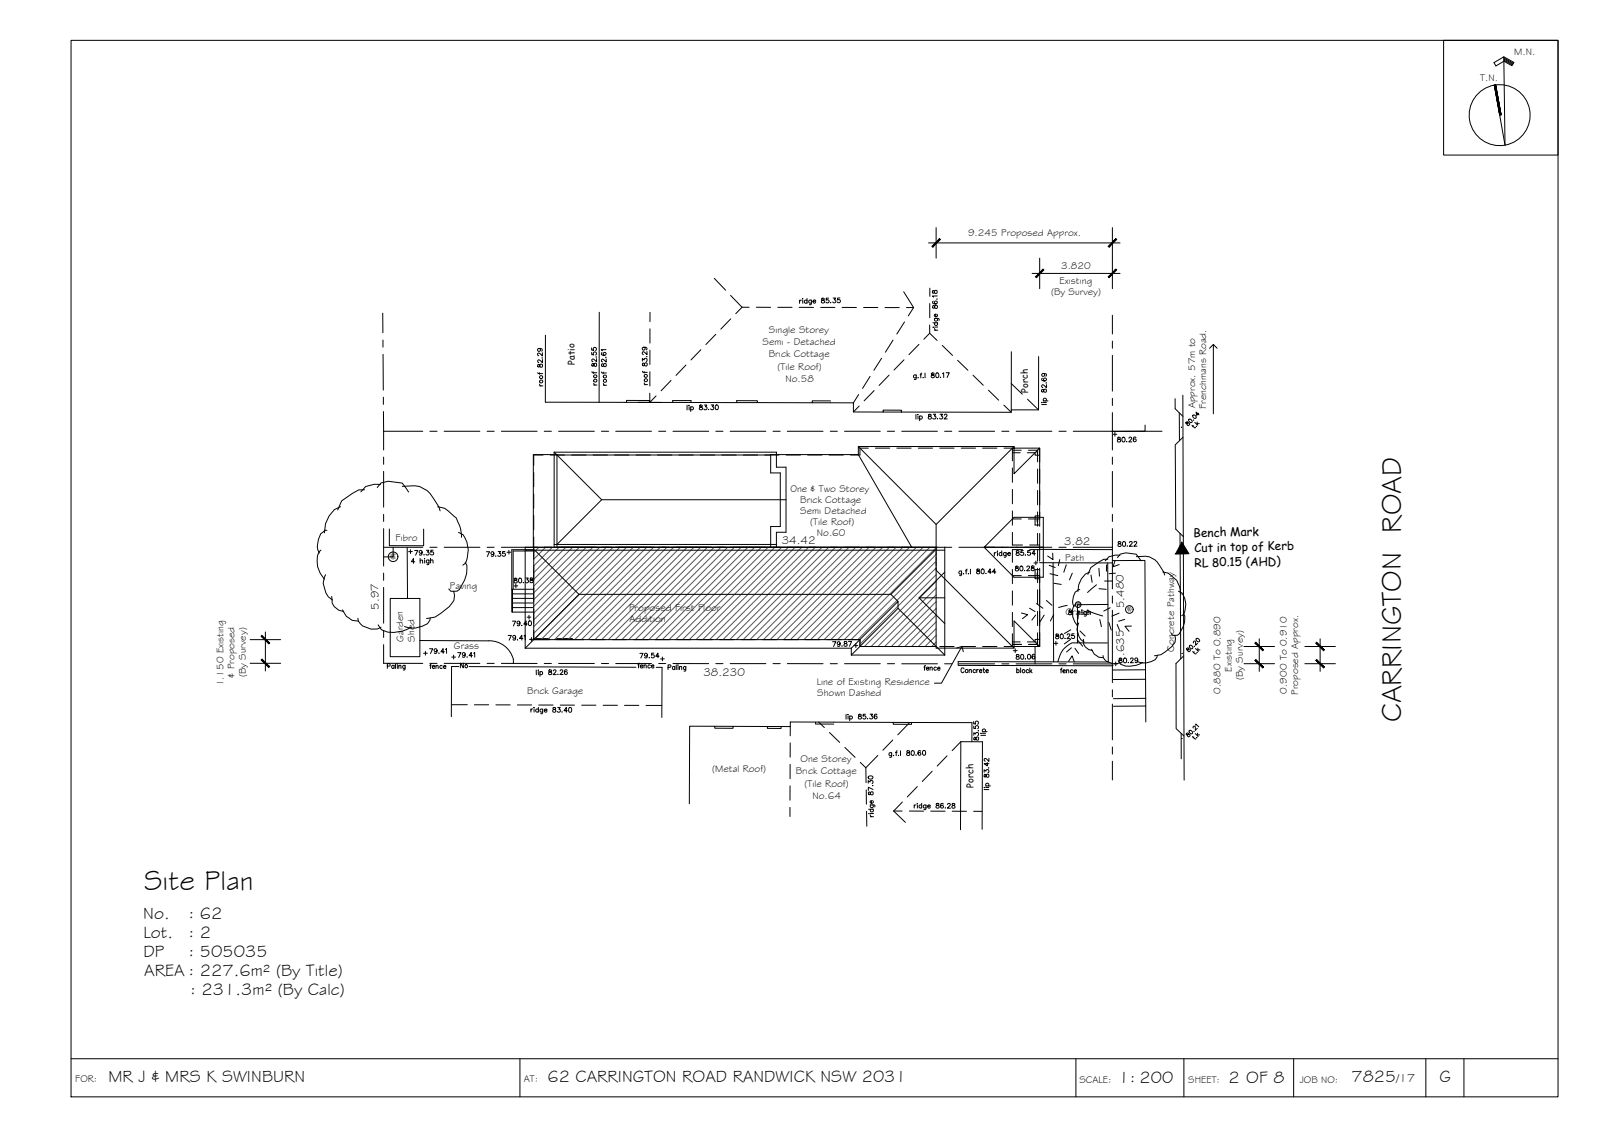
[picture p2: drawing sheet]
<svg xmlns="http://www.w3.org/2000/svg" width="420mm" height="297mm" viewBox="0 0 420 297" stroke-linecap="round" stroke-linejoin="round" font-family="sans-serif">
<!-- layer: BORDER -->
<g fill="none" stroke="#000" stroke-width=".26">
<path d="M18.6 10.6h390v277h-390zM378.6 10.6h30v30.1h-30zM394.4 14.9l2.6 1.5-.5 .8-2.1-1.1-2.1 1.2-.5-.9 2.6-1.5 .3 23.2-2.8-15.8M394.4 15.2l2.5 1.4M394.4 15.5l2.4 1.3M394.4 15.8l2.2 1.2M392.3 22.3l1.4 7.8M18.6 277.6h390M136.4 277.6v10M282.2 277.6v10M310.5 277.6v10M339.3 277.6v10"/>
<path d="M374 277.6v10M383.9 277.6v10"/>
<circle cx="393.3" cy="30.2" r="8"/>
</g>
<!-- layer: BOUNDARY -->
<g fill="none" stroke="#000" stroke-width=".26">
<path d="M100.4 82.1v5.2M100.4 89.1v1.9M100.5 92.9v9.4M291.7 82.6v5M291.7 89.4v1.9M291.7 93.2v9.3M100.5 104.1v1.9M100.6 107.9v5.2M100.6 113.1v4.9M100.6 119.8v1.9M100.6 113.1h10.3M112.7 113.1h1.9"/>
<path d="M116.5 113.1h9.4M127.7 113.1h1.9M131.5 113.1h9.4M142.7 113.1h1.9M146.5 113.1h9.4M157.7 113.1h1.9M161.5 113.1h9.4M172.7 113.1h1.9M176.5 113.1h9.4M187.7 113.1h1.9M191.5 113.1h9.4M202.7 113.1h1.9"/>
<path d="M206.5 113.1h9.4M217.7 113.1h1.9M221.5 113.1h9.4M232.7 113.1h1.9M236.5 113.1h9.4M247.7 113.1h1.9M251.5 113.1h9.4M262.7 113.1h1.9M266.5 113.1h9.4M277.7 113.1h1.9M281.5 113.1h10.2M291.7 104.4v1.9"/>
<path d="M291.7 108.2v9.8M291.7 119.8v1.9M100.6 123.6v9.4M100.6 134.8v1.9M100.6 138.6v9.8M291.7 123.6v9.4M291.7 134.8v1.9M291.7 138.6v15.8M100.6 143.5h10.3M100.6 150.3v1.8M100.6 154v9.4M112.7 143.5h1.9"/>
<path d="M116.5 143.5h9.4M127.7 143.5h1.9M131.5 143.5h9.4M142.7 143.5h1.9M146.5 143.5h9.4M157.7 143.5h1.9M161.5 143.5h9.4M172.7 143.5h1.9M176.5 143.5h9.4M187.7 143.5h1.9M191.5 143.5h9.4M202.7 143.5h1.9"/>
<path d="M206.5 143.5h9.4M217.7 143.5h1.9M221.5 143.5h9.4M232.7 143.5h1.9M236.5 143.5h9.4M247.7 143.5h1.9M251.5 143.5h9.4M262.7 143.5h1.9M266.5 143.5h9.4M277.7 143.5h1.9M281.5 143.5h10.2M291.7 160v14.1l-10.2-.1"/>
<path d="M291.7 156.2v1.9M100.6 165.3v1.8M100.6 169v4.9h10.3M112.7 173.9h1.9M116.5 173.9h9.4M127.7 173.9h1.9M131.5 173.9h9.4M142.7 173.9h1.9M146.5 173.9h9.4M157.7 173.9l1.9 .1M161.5 174h9.4M176.5 174h9.4"/>
<path d="M191.5 174h9.4M206.5 174h9.4M221.5 174h9.4M236.5 174h9.4M247.7 174h1.9M251.5 174h9.4M266.5 174h9.4M291.7 174.1v4.9M291.7 180.8v1.9M291.7 184.6v9.4M291.7 195.8v1.9M291.7 199.6v4.9"/>
</g>
<!-- layer: BORDER -->
<g fill="#000" stroke="#000" stroke-width=".26">
<path d="M391.9 22.3l1.4 7.9zM391.9 22.3h.3l1.2 7.9z"/>
<path d="M392.2 22.3l1.2 7.9 .3-.1zM392.2 22.3l1.5 7.8z"/>
</g>
<!-- layer: EXISTING -->
<g fill="none" stroke="#000" stroke-width=".26">
<path d="M187.3 73l3 3.1M191.6 77.4l3 3.2M237 76.5l2.6 4.1M243.8 79.6v3.7M243.9 75.5v2.2M143.1 87.9l-.1 17.5 55.6 .2M157.2 81.9l-.1 23.6M170.4 97.4v3.8M170.5 91.8l-.1 3.8M170.5 86.2v3.8M170.5 81.9v2.4M176 99.8l-2.6 2.7"/>
<path d="M179.9 95.7l-2.6 2.7M183.8 91.7l-2.6 2.7M187.7 87.6l-2.6 2.7M191.7 83.6l-2.7 2.7M194.6 80.6h1.9M194.6 80.6l-1.6 1.6M198.4 80.6h3.7M204 80.6h3.7M209.6 80.6h3.7M215.2 80.6h3.8M220.9 80.6h3.7M226.5 80.6h3.7"/>
<path d="M228.2 98.7l-2 3.1M231.2 93.9l-2 3.2M232.1 80.6h3.7M233.2 98.4l-2.6 2.7M234.2 89.2l-2 3.1M237.1 94.3l-2.6 2.7M237.2 84.4l-2 3.2M237.7 80.6h1.9M239.6 80.6l-1.4 2.2M241 90.3l-2.6 2.7M243.8 87.4l2 1.9M243.8 87.4l-1.5 1.5"/>
<path d="M243.8 85.2v2.2M247.1 90.6l2.7 2.6M251.1 94.5l2.8 2.6M255.2 98.4l2.7 2.6M265.2 92.2v15.3M272.4 93.5v14h-7.2v.6l-28.8-.1v-.5h-4.8v.5h4.8M142.4 119.3h-2.4v2.7M144.3 119.3h60M146.1 119.3v24.2h56v-5.5h2.5v-14h-2.5v-4.7M164.3 105.5v-.5h6v.5M170.4 103.1v2.4l1.7-1.7M176.4 105.5v-.5h4.8v.5"/>
<path d="M193.2 105.6v-.6l5.4 .1v.5M206.2 119.3h3.7M211.8 119.3h3.8M213 105.6h10.8v2.4h7.8M217.5 119.3h3.7M217.8 105.1h-4.8v.5h-14.4M225.2 103.4l-1.4 2.2M225.3 106.4l-1.5 1.6M227.7 117.5h-2.2v1.8h-2.4M229.3 102.4l-2.7 2.7M229.6 117.5h3.7M235.2 117.5h3.8"/>
<path d="M240.8 117.5h3.8M246.5 117.5h3.7M252.1 117.5h3.7M257.7 117.5h3.8M259.2 102.3l2.7 2.6M263.3 106.2l1.9 1.9M263.3 117.5h2.2v3.3M265.2 100.6l2.9 2.7M265.5 118.7h2.1M265.5 118h2.4M269.4 118.7h2.1v.6h1.2M269.5 104.7l2.9 2.8"/>
<path d="M269.7 118h2.3M272.1 118v3.1M272.7 117.5v3.6M300.3 111.4v1.6l-8.7 .1M308.2 104.5v2.7l2 2M309.3 108.2v7.3M310.2 103.6l.4 100.9M310.2 114.7l-2 1.9 .2 22.1 2 2M102.1 138.7v4.4h9v-4.4M140 123.9v3.7M140 129.5v3.8M140 135.1v3.8"/>
<path d="M265.5 122.7v3.7M265.5 128.3v3.8M265.5 133.9v3.8M265.5 139.6v3.3h2.7M265.5 136.1h2.4M269.7 136.1h2.3M272 136.1l.1 .7zM272.1 123v3.7M272.1 128.6v3.7M272.1 134.2v3.8M272.1 139.8v3.1M272.1 136.1h.6"/>
<path d="M272.7 135.2h-1.2v2.4h1.2M272.7 123v3.7M272.7 128.6v3.8M272.7 134.2v3.8M272.7 139.9v7.2M309.5 139.8l.2 32.9M102.3 156.9h7.8v15.3h-7.8zM103.1 143.5v2.5h-2.5M106.8 143.5l.1 13.4M134.2 154.5v6h5.8M134.2 154.5h5.8M134.4 155.7h5.4"/>
<path d="M134.4 156.9h5.4M134.4 158.1h5.4M134.4 159.3h5.4M134.4 154.5v6M140 144.1h-5.8v10.4M140 144.5h-5.4v10M140 140.8v5.7M140 148.4v3.7M140 154v3.8M140 159.7v3.7M265.5 149.3v3.7M265.5 154.9v3.8"/>
<path d="M265.5 150.9h2.4M268.2 144.1h-2.7v3.3M269.7 150.9h2.3M270.1 144.1h2.6M270.1 142.9h2.6M272 150.2l.1 .7zM272.1 144.1v3M272.1 149v3.8M272.1 154.6v3.8M272.1 150.9h.6M272.7 147.5l19.1 .1M272.7 149.3h-1.2v2.4h1.2"/>
<path d="M272.7 149v3.7M272.7 154.6v3.8M272.7 144l19 .1M276.2 147.5l.1 26M290.5 147.6l.2 26-39.4-.1v.9l40.6 .2M290.6 158.5h-8v10M291.8 147l8.5-.1 .2 42.4M110.1 167.9l18.1 .1a6.5 6.5 0 0 1 6.4 4.8M118.4 174.7v13.2M123 174.8l43.8 .1M134.6 172.8v1.1M140 165.3v2.4h4.1"/>
<path d="M140 167.4h4.1M146 167.4h4.1v.3h3M146 167.7h4.1M155 167.7h3.7M160.6 167.7h3.8M166.3 167.7h3.7M171.9 167.7h3.7M172.1 175h1.5v13.1M177.5 167.7h3.7M183.1 167.7h3.8M188.8 167.7h3.7M194.4 167.7h3.7"/>
<path d="M200 167.7h3.7M205.6 167.7h3.8M211.3 167.7h3.7M216.9 167.7h3.7M222.5 167.7h3v1.8h2.2M229.6 169.5h3.7M235.2 169.5h3.8M240.8 169.5h3.8M246.5 169.5h3.7M252.1 169.5h3.7M257.7 169.5h3.8M265.5 166.2v3.3h-2.2"/>
<path d="M265.5 160.5v3.8M265.5 168.3h2.1M265.5 168.9h2.4M271.5 169.5v4.5M272.1 165.9v3v-.7v.7h-2.3h2.3v.6M272.1 160.3v3.7M272.7 167.6h-1.2v.7h-2.1M272.7 160.2v3.8M272.7 165.9v3.6h-7.2M290.5 168.6l-7.9-.1a3.9 3.9 0 0 0-3.4 1.5l-1 1.3-.8 2.2M300.4 175.6l-8.4 .1M300.5 178.1l-8.5 .1"/>
<path d="M310.4 172l-2 2 .1 17 2 2M118.4 184.8h4.2M124.4 184.8h3.8M130.1 184.8h3.7M135.7 184.8h3.7M141.3 184.8h3.8M146.9 184.9h3.8M152.6 184.9h3.7M158.2 184.9h3.7M163.8 184.9h3.8M169.4 184.9h4.2M187.5 190.4h4.8"/>
<path d="M201.3 190.5h3.6M207.2 194.8v3.7M207.3 190.5l-.1 2.4M213.9 189.3l20.4 .1v.5h4.8v-.5M214.7 189.3l1.5 1.4M217.5 192l2.7 2.6M218.7 189.8h-4.8v-.5h-6.6v1.2h-2.4v.5h-3.6v-.5l-9-.1v.5h-4.8v-.5h-6.6l-.1 20.3M221.6 196l2.7 2.6M225.6 199.9l1.5 1.4v3.9M230.2 198l-3.1 3.3M234.2 194l-2.7 2.7M234.3 189.4l20.6 .1v5"/>
<path d="M238.6 189.4l-3.1 3.3M248.4 198.2l-2.6 2.6M252 194.5h5.7l-.1 22.9M252 194.5l-.1 23M252 194.5l-2.3 2.3M300.5 183.1l-8.5 .1M300.5 185.1l-8.5 .1M309.8 192.3v6.6M207.2 211.7v2.4M207.2 206v3.8M207.2 200.4v3.7M227.2 207.1v3.7"/>
<path d="M227.3 212.7v3.9M234.4 212.6h2.2M234.4 212.6l3.1 3M236.7 210.3l-2.3 2.3M238.5 212.6l3.7 .1M240.6 206.2l-2.6 2.7M244.1 212.7h3.8M244.5 202.2l-2.6 2.7M249.7 212.7h3.8M255.4 212.7h2.2"/>
</g>
<!-- layer: ROOFPLAN EXIST. -->
<g fill="none" stroke="#000" stroke-width=".26">
<path d="M145.3 118.5h58.3v4h2.5v17h-2.5v4h-11.3M145.3 118.5l12.5 12.5-11.7 11.7M145.3 118.5v25h11.4M146.1 119.3l-6.2-.1v24.3M225.1 117.1h40.8M225.1 119.2l-23 .1M265.9 117.1v7.1l6.8-6.7h-7.2M265.9 117.1l-20.4 20.4-20.4-20.4v2.1l14 24.3h-8.2M272.7 117.5v18.6M157.8 131h48.3M245.5 137.5v6.6M145.3 142.7h58.3"/>
<path d="M158.5 143.5h1.9M162.3 143.5h9.4M173.6 143.5h1.8M177.3 143.5h9.4M188.5 143.5h1.9M202.1 143.5h8.2M212.2 143.5h1.9M215.9 143.5h9.4M227.2 143.5h1.9M245.5 148.8v.7l20.4 20.4M245.5 144.6v1M245.5 146v1"/>
<path d="M245.5 147.4v1M263 143.5h-4.9l7.8 7.8h7.7v-15.7h-7.7l-7.8 7.9h15.5h-4.9M264.9 143.5h1.9M272.7 150.9v18.6M245.5 169.5v.4h20.4v-7.1l6.8 6.7h-7.2"/>
</g>
<!-- layer: HATCH -->
<g fill="none" stroke="#545454" stroke-width=".26">
<path d="M141.3 143.5l-1.3 1.3M143.1 143.5l-3.1 3.1M144.9 143.5l-4.9 4.9M146.6 143.5l-6.6 6.6M148.4 143.5l-8.4 8.4M150.2 143.5l-10.2 10.2M151.9 143.5l-11.9 11.9M153.7 143.5l-13.7 13.7M155.5 143.5l-15.5 15.5M157.3 143.5l-17.3 17.3M159 143.5l-19 19M160.8 143.5l-20.8 20.8"/>
<path d="M162.5 143.5l-22.5 22.5M164.3 143.5l-24.2 24.2M166.1 143.5l-24.2 24.2M167.9 143.5l-24.3 24.2M169.6 143.5l-24.2 24.2M171.4 143.5l-24.2 24.2M173.2 143.5l-24.2 24.2M174.9 143.5l-24.2 24.2M176.7 143.5l-24.2 24.2M178.5 143.5l-24.2 24.2M180.2 143.5l-24.2 24.2M182 143.5l-24.2 24.2"/>
<path d="M183.8 143.5l-24.2 24.2M185.5 143.5l-24.2 24.2M187.3 143.5l-24.2 24.2M189.1 143.5l-24.2 24.2M190.8 143.5l-24.2 24.2M192.6 143.5l-24.2 24.2M194.4 143.5l-24.2 24.2M196.1 143.5l-24.2 24.2M197.9 143.5l-24.2 24.2M199.7 143.5l-24.2 24.2M201.4 143.5l-24.2 24.2M203.2 143.5l-24.2 24.2"/>
<path d="M205 143.5l-24.2 24.2M206.7 143.5l-24.2 24.2M208.5 143.5l-24.2 24.2M210.3 143.5l-24.2 24.2M212.1 143.5l-24.3 24.2M213.8 143.5l-24.2 24.2M215.6 143.5l-24.2 24.2M217.3 143.5l-24.1 24.2M219.1 143.5l-24.2 24.2M220.9 143.5l-24.2 24.2M222.7 143.5l-24.3 24.2M224.4 143.5l-24.2 24.2"/>
<path d="M226.2 143.5l-24.2 24.2M228 143.5l-24.2 24.2M229.7 143.5l-24.2 24.2M231.5 143.5l-24.2 24.2M233.3 143.5l-24.2 24.2M235 143.5l-24.2 24.2M236.8 143.5l-24.2 24.2M238.6 143.5l-24.2 24.2M240.3 143.5l-24.2 24.2M242.1 143.5l-24.2 24.2M243.9 143.5l-24.2 24.2M245.5 143.6l-24.1 24.1"/>
<path d="M245.5 145.4l-22.3 22.3M245.5 147.1l-20.5 20.6M245.5 148.9l-20 20M245.5 150.7l-18.8 18.8M245.5 152.4l-17 17.1M245.5 154.2l-15.3 15.3M245.5 156l-13.5 13.5M245.5 157.7l-11.7 11.8M245.5 159.5l-10 10M245.5 161.3l-8.2 8.2M245.5 163l-6.4 6.5M245.5 164.8l-4.7 4.7"/>
<path d="M245.5 166.6l-2.9 2.9M245.5 168.3l-1.1 1.2"/>
</g>
<!-- layer: NEWWORK -->
<path d="M140 143.5h105.5v26h-20v-1.8h-85.5z" fill="none" stroke="#000" stroke-width=".26"/>
<!-- layer: ROOFPLAN NEW -->
<path d="M137.7 144.2h110.1M140.3 144.2l11.5 11.6M235.5 159.5v-1.8l-12.2 12.2M235.5 157.7l-1.8-1.9h-81.9l-14.1 14.1M245.3 144.2l-11.6 11.6M247.8 156.7h-6.8l6.8 6.8M247.8 150l-6.8 6.7M137.7 169.9v-26.4h110.1v28.2M137.7 169.9h85.6M223.3 171.7l12.2-12.2 12.3 12.2M223.3 171.7h24.5M223.3 169.9v1.8" fill="none" stroke="#000" stroke-width=".26"/>
<!-- layer: 0.13 -->
<path d="M291.7 113.1h13.1" fill="none" stroke="#000" stroke-width=".26"/>
<!-- layer: 0 -->
<path d="M317.2 91.3l1-1 1 1M318.2 90.3v18.2M250.9 169.9l1.4-.4 .4 1.4M252.3 169.5l-5.4 9.6h-1.8" fill="none" stroke="#000" stroke-width=".26"/>
<!-- layer: DIMENSION -->
<g fill="none" stroke="#000" stroke-width=".26">
<path d="M245.5 59.7v8M291.7 59.7v16M243.5 63.7h50.3M270.7 71.7h23.1M272.7 67.7v8M65.6 167.7h8M65.6 173.9h8M69.6 165.7v10.2M326.3 169.5h8M326.3 174h8M330.3 167.5v8.5M342.2 169.5h8"/>
<path d="M342.2 174h8M346.2 167.5v8.5"/>
</g>
<!-- layer: 0 -->
<g fill="#000" stroke="#000" stroke-width=".26">
<path d="M246.4 62.6l-1.8 2.2 2-2zM246.4 62.6l-1.8 2.2-.2-.2z"/>
<path d="M273.6 70.6l-1.8 2.2 2-2zM273.6 70.6l-1.8 2.2-.2-.2z"/>
<path d="M290.6 72.6l.3 .2 1.8-2.2zM292.7 70.6l.2 .2-2 2z"/>
<path d="M290.6 64.6l.3 .2 1.8-2.2zM292.7 62.6l.2 .2-2 2z"/>
<path d="M68.5 173l2.2 1.8-2-2zM68.5 173l2.2 1.8-.2 .2z"/>
<path d="M68.5 166.8l2 2 .2-.2zM68.5 166.8l.2-.2 2 2z"/>
<path d="M329.1 173.1l2.3 1.8-2-2zM329.1 173.1l2.3 1.8-.2 .2z"/>
<path d="M329.1 168.6l2.1 2 .2-.2zM329.1 168.6l.3-.2 2 2z"/>
<path d="M345.3 172.9l-.2 .2 2.2 1.8zM345.1 173.1l2.2 1.8-.2 .2z"/>
<path d="M345.1 168.6l2 2 .2-.2zM345.1 168.6l.2-.2 2 2z"/>
</g>
<!-- layer: TEXT -->
<path d="M310 142.1l1.8 3h-3.4zM308.4 145.1h3.4z" fill="#000" stroke="#000" stroke-width=".26"/>
<g fill="none" stroke="#000" stroke-width=".26">
<path d="M209.7 78.7v.8M210.2 78.7l-.5 .4M210.5 78.3h.1M210.5 78.7l.1 .8M211.7 78.2v1.3M211.7 78.8a.4 .4 0 0 0-.6 0 .4 .4 0 0 0 0 .6 .4 .4 0 0 0 .6-.1M212.8 78.6v1.2l-.5 .1M212.8 78.8a.39 .39 0 0 0-.6 0 .39 .39 0 0 0 0 .5 .39 .39 0 0 0 .6 0M213.2 79h.7a.39 .39 0 0 0-.6-.3 .39 .39 0 0 0 .1 .7l.5-.1M215.5 78.2v.4a.52 .52 0 0 1 .6 .2 .52 .52 0 0 1 0 .6h-.6a.51 .51 0 0 1 0-.6 .51 .51 0 0 1 .6-.2v-.4zM217.3 78.2h-.6v.5a.44 .44 0 0 1 .6 0 .44 .44 0 0 1 0 .7 .44 .44 0 0 1-.7-.2M217.9 79.3h.1"/>
<path d="M218.5 78.1h.6l-.3 .5a.41 .41 0 0 1 .3 .7 .41 .41 0 0 1-.7-.1M220.3 78.1h-.6l-.1 .6a.44 .44 0 0 1 .7-.1 .44 .44 0 0 1-.1 .7 .44 .44 0 0 1-.6-.2M244.6 76.2v.6h.4a.51 .51 0 0 1 .1-.6 .51 .51 0 0 1 .6 0v.6a.52 .52 0 0 1-.6 0 .52 .52 0 0 1-.2-.6zM244.8 79h-.2a.58 .58 0 0 0 .6 .7 .58 .58 0 0 0 .6-.6 .39 .39 0 0 0-.7 0 .39 .39 0 0 0 .3 .6M245.8 78.4h-.1M245.8 77.6h-1.2l.2 .3M141.1 97.7l.2 .3h1M141.1 95.6v.6h.4a.52 .52 0 0 1 .1-.6 .52 .52 0 0 1 .6 0l.1 .4-.2 .3-.5-.2-.2-.5zM141.4 91.3a.39 .39 0 0 1 .3 .6 .39 .39 0 0 1-.6 .1 .39 .39 0 0 1 0-.6l1.1 .1-.1 .6M141.5 97.7v.4M142.2 93.8h-.1M142.2 92.5v.8l-1-.7-.2 .4 .3 .3"/>
<path d="M142.3 94.2v.9l-1-.8-.3 .5 .3 .3M155.2 91.2v.6l.5 .1a.44 .44 0 0 1 0-.7 .44 .44 0 0 1 .6 0 .44 .44 0 0 1-.1 .7M155.2 92.4v.6h.5a.44 .44 0 0 1 0-.6 .44 .44 0 0 1 .7 0 .44 .44 0 0 1-.2 .7M155.3 97.4l.2 .3h1M155.3 95.4v.6h.3a.52 .52 0 0 1 .2-.6 .52 .52 0 0 1 .6-.1v.6a.52 .52 0 0 1-.6 0 .52 .52 0 0 1-.2-.6zM155.7 97.5v.4M156.4 93.6h-.1M156.4 94l.1 .9-.9-.8-.4 .3 .1 .3 .2 .1M157.8 97.5l.2 .3h1.1M157.8 95.4v.6l.3 .1 .5-.8a.41 .41 0 0 1 .4 .4 .41 .41 0 0 1-.5 .4l-.3-.7zM157.9 92.4l-.1 .1a.57 .57 0 0 0 .5 .7 .57 .57 0 0 0 .6-.6 .39 .39 0 0 0-.7 0 .39 .39 0 0 0 .3 .5M158.2 97.6v.4"/>
<path d="M158.9 93.6v.1M158.9 91.7h-1.2l.3 .3M159 94.1v.8l-1-.7-.3 .5 .3 .2M168.5 94.7v-.7l.4 .4a.42 .42 0 0 1 .7-.4 .42 .42 0 0 1-.1 .8M168.5 97.3l.3 .3h1M168.5 95.3l.1 .6h.3a.51 .51 0 0 1 .2-.6 .51 .51 0 0 1 .6-.1v.6a.52 .52 0 0 1-.6 0 .52 .52 0 0 1-.2-.6zM168.8 91a.38 .38 0 0 1 .4 .5 .38 .38 0 0 1-.6 .2 .38 .38 0 0 1 0-.6l1 .1-.1 .5M168.9 97.4v.4M169.7 93.5h-.1M169.7 92.2v.8l-1-.8-.2 .5 .2 .2M240.3 98.3l-.1 1.1-.4 .1M240.3 98.4a.4 .4 0 0 0-.6 0 .4 .4 0 0 0 0 .6 .4 .4 0 0 0 .6-.1"/>
<path d="M240.8 99h.1M241.3 98.2h.4M241.8 97.8l-.3 .3v1M242.1 98.9l.1 .1M242.6 97.8v1.3M244.3 97.8v.4a.51 .51 0 0 1 .6 .2 .51 .51 0 0 1 0 .6h-.4l-.3-.2 .2-.4 .6-.3-.1-.3zM244.7 80.2v.6h.3a.51 .51 0 0 1 .2-.6 .51 .51 0 0 1 .6 0v.5a.52 .52 0 0 1-.6 0 .52 .52 0 0 1-.2-.5zM244.8 85.8h.1M245.1 83.5h1.1l.1 .5M245.1 86.1l.4 .5M245.3 84.6a.4 .4 0 0 0-.1 .6 .4 .4 0 0 0 .6 0 .4 .4 0 0 0-.1-.6M245.6 97.8a.57 .57 0 0 1 .6 .6 .57 .57 0 0 1-.6 .5l-.2-.4z"/>
<path d="M245.7 82.4a.39 .39 0 0 1 .2 .5 .39 .39 0 0 1-.6 0 .39 .39 0 0 1 .1-.5v.7M245.7 83.5a.4 .4 0 0 1 .1 .6 .4 .4 0 0 1-.6 0 .4 .4 0 0 1 0-.6M245.9 84.6h-1.2M245.9 86.6h-.8M245.9 85.7l-.8 .1M246.7 98.9h.1M247.2 98l.3-.3v1.3M248.1 97.7h.9l-.6 1.3M273.4 99.2h-.1a.57 .57 0 0 0 .5 .7 .57 .57 0 0 0 .6-.6 .39 .39 0 0 0-.7 0 .39 .39 0 0 0 .3 .6M273.6 97.9a.38 .38 0 0 1 .4 .5 .38 .38 0 0 1-.6 .2 .38 .38 0 0 1 0-.6l1 .1-.1 .5M141.5 100.7l.4 .5M141.5 101.2h.9"/>
<path d="M155.7 100.5l.4 .4M156.6 100.9l-.9 .1M158.2 100.5l.4 .5M158.3 101h.8M169 100.4l.3 .4M169.8 100.8l-.8 .1M180.2 106.2v1.3M180.7 106.3h.1M180.7 106.6v.9M181.2 106.8a.4 .4 0 0 1 .5-.1 .4 .4 0 0 1 0 .6 .4 .4 0 0 1-.5 0M181.2 106.6v1.3M183.5 106.2v.4a.52 .52 0 0 1 .6 .2 .52 .52 0 0 1 0 .6h-.6a.51 .51 0 0 1 0-.6 .51 .51 0 0 1 .6-.2v-.4z"/>
<path d="M184.7 106.2h.7l-.4 .5a.42 .42 0 0 1 .3 .6 .42 .42 0 0 1-.7-.1M185.9 107.3v.1M186.5 106.2h.7l-.4 .5a.41 .41 0 0 1 .3 .6 .41 .41 0 0 1-.7-.1M187.8 106.2a.61 .61 0 0 1 .7 .5 .61 .61 0 0 1-.4 .7l-.5-.2zM240.2 108.6v1.3M240.7 108.7h.1M240.8 109.1v.8M241.2 109.2a.4 .4 0 0 1 .6 0 .4 .4 0 0 1 0 .6 .4 .4 0 0 1-.6-.1M241.2 109.1v1.2M243.6 108.7v.3a.5 .5 0 0 1 .6 .2 .5 .5 0 0 1 0 .6h-.6a.52 .52 0 0 1 0-.6 .52 .52 0 0 1 .6-.2l-.1-.3zM244.8 108.6h.6l-.3 .5a.42 .42 0 0 1 .3 .7 .42 .42 0 0 1-.8-.2M245.9 109.7v.1"/>
<path d="M246.5 108.6h.7l-.4 .5a.41 .41 0 0 1 .4 .6 .41 .41 0 0 1-.8-.1M247.7 108.9l.2-.3 .5 .2-.8 1h.8M273.2 106.1h1.3M273.2 105.6h.1M273.3 102.1v.6h.3a.5 .5 0 0 1 .2-.5 .5 .5 0 0 1 .6-.1v.6a.52 .52 0 0 1-.6 0 .52 .52 0 0 1-.2-.6zM273.6 105.5h.9M273.6 105.1h1.3M273.8 105.1a.4 .4 0 0 1-.1-.6 .4 .4 0 0 1 .6 0 .4 .4 0 0 1 0 .6M274.4 100.3l-.1 .1M274.5 100.8v.9l-1.1-.8-.2 .5 .3 .2M293.2 114.7v.4l.7 .4a.41 .41 0 0 1-.5 .4 .41 .41 0 0 1-.3-.5l.7-.5-.2-.3zM294.4 114.7a.61 .61 0 0 1 .8 .4 .61 .61 0 0 1-.5 .8l-.4-.3z"/>
<path d="M295.5 115.7l.1 .1M296.1 114.9l.2-.3 .5 .2-.8 1.1 .9-.1M297.9 114.8v-.2a.61 .61 0 0 0-.8 .5 .61 .61 0 0 0 .5 .7 .39 .39 0 0 0 .4-.3 .39 .39 0 0 0-.4-.5 .39 .39 0 0 0-.4 .4M108.7 144.3h.9l-.6 1.3M110.7 144.7a.39 .39 0 0 1-.5 .4 .39 .39 0 0 1-.2-.7 .39 .39 0 0 1 .6 .1l.1 .2a.59 .59 0 0 1-.5 .9l-.2-.2M111.2 145.4l.1 .1M111.8 144.3h.7l-.4 .5a.41 .41 0 0 1 .4 .3 .41 .41 0 0 1-.3 .5 .41 .41 0 0 1-.5-.3M113.6 144.2h-.6v.6a.44 .44 0 0 1 .6 0 .44 .44 0 0 1 0 .7 .44 .44 0 0 1-.7-.2M127.6 144.6h.8l-.6 1.3M129.5 145a.39 .39 0 0 1-.5 .4 .39 .39 0 0 1-.2-.6 .39 .39 0 0 1 .7 0v.2a.57 .57 0 0 1-.4 .9l-.3-.2M130 145.7l.1 .1M130.6 144.6h.7l-.4 .5a.42 .42 0 0 1 .4 .6 .42 .42 0 0 1-.8-.1"/>
<path d="M132.4 144.6h-.6v.5a.45 .45 0 0 1 .7 0 .45 .45 0 0 1-.1 .7 .45 .45 0 0 1-.7-.2M134.9 151.7v.3a.52 .52 0 0 1 .6 .2 .52 .52 0 0 1 0 .6l-.6-.1v-.4l.7-.4-.3-.3zM136.2 151.6a.58 .58 0 0 1 .6 .6 .58 .58 0 0 1-.6 .6l-.2-.5zM137.3 152.7v.1M137.9 151.5h.6l-.3 .5a.42 .42 0 0 1 .3 .7 .42 .42 0 0 1-.7-.1M139.1 151.6v.3a.52 .52 0 0 1 .6 .2 .52 .52 0 0 1 0 .6h-.6a.51 .51 0 0 1 0-.6 .51 .51 0 0 1 .6-.2v-.3zM260.8 144.9v.8M261.2 144.9l-.4 .3M261.5 144.5h.1M261.6 144.9v.8M262.7 144.4v1.3M262.7 145a.4 .4 0 0 0-.5 0 .4 .4 0 0 0 0 .6 .4 .4 0 0 0 .5-.1"/>
<path d="M263.9 144.8l-.1 1.2h-.4M263.9 145a.39 .39 0 0 0-.6 0 .39 .39 0 0 0 0 .5 .39 .39 0 0 0 .6 0M264.3 145.2h.7a.4 .4 0 0 0-.7-.2 .4 .4 0 0 0 .3 .7l.4-.2M266.4 148.5v.4a.51 .51 0 0 1 .6 .1 .51 .51 0 0 1 0 .6h-.6a.52 .52 0 0 1 0-.6 .52 .52 0 0 1 .6-.2v-.3zM266.6 144.4v.4a.52 .52 0 0 1 .6 .2 .52 .52 0 0 1 0 .6h-.6a.51 .51 0 0 1 0-.6 .51 .51 0 0 1 .6-.2v-.4zM267.6 148.5a.57 .57 0 0 1 .7 .5 .57 .57 0 0 1-.6 .6l-.2-.5zM268.4 144.3l-.6 .1-.1 .5a.44 .44 0 0 1 .7 0 .44 .44 0 0 1-.1 .7 .44 .44 0 0 1-.6-.2M268.7 149.5l.1 .1M268.9 145.5h.1M269.3 148.7l.2-.3 .5 .2-.7 1h.8M270.2 144.3h-.6l-.1 .6a.44 .44 0 0 1 .7-.1 .44 .44 0 0 1-.1 .7 .44 .44 0 0 1-.6-.2M270.6 148.4v.4a.51 .51 0 0 1 .5 .2 .51 .51 0 0 1 .1 .6h-.6a.51 .51 0 0 1 0-.6 .51 .51 0 0 1 .6-.2v-.4z"/>
<path d="M271.6 145.1l-.9 .1 .5-.9 .1 1.3M101.6 174.6h.6l.1-.5-.7-.1v1.2M103.3 174.6a.36 .36 0 0 0-.5 0 .36 .36 0 0 0 0 .5 .36 .36 0 0 0 .5 0M103.4 174.4l-.1 .9M103.7 174v1.3M104.1 174.1h.1M104.2 174.4v.9M104.6 174.7l.2-.3 .3 .1 .1 .8M104.6 174.4v.9M106.2 174.4v1.1l-.4 .1M106.2 174.6a.37 .37 0 0 0-.5 0 .37 .37 0 0 0 0 .5 .37 .37 0 0 0 .5 0M112.7 170.1h.8l-.6 1.2"/>
<path d="M112.7 174.4h.4M113.2 174l-.3 .3v1M113.4 174.8h.6a.34 .34 0 0 0-.4-.4 .34 .34 0 0 0-.2 .5l.2 .4 .4-.2M114.3 174.7l.3-.3 .3 .1v.8M114.3 174.4v.9M114.6 170.5a.39 .39 0 0 1-.5 .3 .39 .39 0 0 1-.2-.6 .39 .39 0 0 1 .7 0l-.1 1.1-.6-.2M115.1 171.2l.1 .1M116 174.6a.37 .37 0 0 0-.5 0 .37 .37 0 0 0-.1 .5 .37 .37 0 0 0 .6 0M116.3 174.8h.7l-.1-.2a.37 .37 0 0 0-.5 0 .37 .37 0 0 0 0 .5 .37 .37 0 0 0 .6 0M116.5 170.9h-.9l.6-.9v1.3M116.8 170.3l.3-.3v1.3M120 171.1h.9l-.6 1.3"/>
<path d="M122 171.5a.39 .39 0 0 1-.5 .3 .39 .39 0 0 1-.2-.6 .39 .39 0 0 1 .6 .1l-.1 1-.5-.1M123.9 171.9h-.9l.6-.8v1.2M124.2 171.3l.3-.3v1.3M133.3 166.6h.8l-.6 1.2M134.4 162.8h.8l-.6 1.3M135.2 167a.38 .38 0 0 1-.5 .3 .38 .38 0 0 1-.1-.6 .38 .38 0 0 1 .6 0v.3a.57 .57 0 0 1-.4 .8l-.3-.1M135.7 167.7l.1 .1M136.4 163.2a.39 .39 0 0 1-.6 .4 .39 .39 0 0 1-.1-.6 .39 .39 0 0 1 .6 0l-.1 1-.5-.1M136.8 163.9l.1 .1M137.1 167.4h-.8l.5-.8 .1 1.2M137.4 166.8l.3-.3 .1 1.3M138.3 163.6h-.9l.6-.8v1.2"/>
<path d="M138.7 162.8a.58 .58 0 0 1 .7 .6 .58 .58 0 0 1-.6 .6l-.2-.5zM140.6 175.7l.1 1.2M141.1 175.7h.1M141.2 176.1v.8M141.6 176.2a.39 .39 0 0 1 .6 0 .39 .39 0 0 1 0 .6 .39 .39 0 0 1-.6-.1M141.6 176.1v1.2M144 175.7v.3l.7 .5a.4 .4 0 0 1-.5 .4 .4 .4 0 0 1-.3-.6l.7-.4-.2-.3zM145.1 175.9l.3-.3 .4 .2-.7 1.1h.8M146.3 176.7l.1 .1M146.9 175.9l.2-.3 .5 .2-.8 1h.9M148.7 175.8v-.2a.58 .58 0 0 0-.7 .6 .58 .58 0 0 0 .6 .6 .39 .39 0 0 0 0-.7 .39 .39 0 0 0-.6 .3M167.3 174.3h.4"/>
<path d="M167.7 173.9l-.2 .2v1M167.8 171.3h.8l-.5 1.2M167.9 174.7h.7l-.1-.3a.37 .37 0 0 0-.5 .1 .37 .37 0 0 0 .1 .5 .37 .37 0 0 0 .5 0M168.9 174.5l.3-.2 .2 .1 .1 .7M168.9 174.3v.8M169.8 171.7a.39 .39 0 0 1-.5 .3 .39 .39 0 0 1-.2-.6 .39 .39 0 0 1 .6 0l-.1 1-.5-.1M170.3 172.4h.1M170.5 174.5a.36 .36 0 0 0-.5 0 .36 .36 0 0 0 0 .5 .36 .36 0 0 0 .5 0M170.9 174.7h.6a.33 .33 0 0 0-.3-.4 .33 .33 0 0 0-.3 .4l.2 .4 .4-.1M171.5 171.2h-.6l-.1 .6a.44 .44 0 0 1 .7-.1 .44 .44 0 0 1-.1 .7 .44 .44 0 0 1-.6-.2M172.9 172l-.9 .1 .6-.9v1.3M218.4 168.2h.8l-.6 1.3"/>
<path d="M220.3 168.6a.38 .38 0 0 1-.5 .4 .38 .38 0 0 1-.1-.6 .38 .38 0 0 1 .6 0l-.1 1-.6-.1M220.8 169.3l.1 .1M221.5 168.2v.4l.7 .4a.41 .41 0 0 1-.5 .4 .41 .41 0 0 1-.3-.5l.7-.4-.2-.3zM222.5 168.2h.9l-.6 1.2M266.6 171.7v.3a.52 .52 0 0 1 .6 .2 .52 .52 0 0 1 0 .6h-.6a.51 .51 0 0 1 0-.6 .51 .51 0 0 1 .6-.2v-.3zM267.9 171.7a.61 .61 0 0 1 .7 .4 .61 .61 0 0 1-.4 .7l-.5-.2zM268.9 172.7l.1 .1M269.6 171.6a.58 .58 0 0 1 .7 .6 .58 .58 0 0 1-.7 .6l-.1-.5zM271.4 171.7l-.1-.1a.57 .57 0 0 0-.7 .5 .57 .57 0 0 0 .7 .6 .38 .38 0 0 0-.1-.6 .38 .38 0 0 0-.5 .3M277 166.3v.3a.52 .52 0 0 1 .6 .2 .52 .52 0 0 1 0 .6l-.4 .1-.3-.2v-.4l.7-.4v-.2zM278.2 166.3a.61 .61 0 0 1 .8 .4 .61 .61 0 0 1-.5 .8l-.4-.3zM279.3 167.3l.1 .1"/>
<path d="M279.9 166.5l.2-.3 .5 .2-.8 1h.9M281.7 166.2h-.6v.5a.44 .44 0 0 1 .6 0 .44 .44 0 0 1 0 .6 .44 .44 0 0 1-.7-.1M293.6 172.6v.4l.7 .4a.41 .41 0 0 1-.4 .4 .41 .41 0 0 1-.4-.5l.7-.5-.2-.3zM294.8 172.6a.58 .58 0 0 1 .7 .5 .58 .58 0 0 1-.7 .6l-.2-.5zM295.9 173.6l.1 .1M296.5 172.8l.2-.3 .5 .2-.8 1.1h.9M298.4 172.9a.38 .38 0 0 1-.5 .3 .38 .38 0 0 1-.2-.6 .38 .38 0 0 1 .6 0l.1 .3a.56 .56 0 0 1-.5 .8l-.2-.1M139.2 185.9v.8M139.7 185.9l-.5 .3M140 185.5h.1M140.1 185.9v.8M141.2 186a.4 .4 0 0 0-.6 0 .4 .4 0 0 0 0 .6 .4 .4 0 0 0 .6-.1"/>
<path d="M141.2 185.5v1.2M142.3 185.9v1.1l-.5 .1M142.3 186a.4 .4 0 0 0-.6 0 .4 .4 0 0 0 0 .6 .4 .4 0 0 0 .6-.1M142.8 186.2h.7a.39 .39 0 0 0-.6-.3 .39 .39 0 0 0-.1 .6l.3 .2 .4-.2M145.1 185.5v.4a.52 .52 0 0 1 .5 .2 .52 .52 0 0 1 .1 .6h-.6a.53 .53 0 0 1 0-.6 .53 .53 0 0 1 .6-.2v-.4zM146.3 185.5h.6l-.3 .4a.42 .42 0 0 1 .3 .7 .42 .42 0 0 1-.8-.1M147.4 186.6l.1 .1M148.8 186.3h-.9l.6-.8v1.2M149.3 185.5a.62 .62 0 0 1 .7 .5 .62 .62 0 0 1-.4 .7l-.4-.2zM221.9 187.3v1.2M222.4 187.3h.1M222.4 187.7v.8"/>
<path d="M222.8 187.9a.4 .4 0 0 1 .6-.1 .4 .4 0 0 1 0 .6 .4 .4 0 0 1-.6 0M222.8 187.7v1.2M225.2 187.3v.4a.52 .52 0 0 1 .6 .1 .52 .52 0 0 1 0 .6h-.6v-.4l.7-.4-.3-.3zM227 187.3h-.6v.5a.44 .44 0 0 1 .6 0 .44 .44 0 0 1-.1 .6 .44 .44 0 0 1-.6-.1M227.5 188.4h.1M228.2 187.2h.6l-.3 .5a.42 .42 0 0 1 .3 .7 .42 .42 0 0 1-.7-.2M230 187.4l-.1-.1a.58 .58 0 0 0-.6 .5 .58 .58 0 0 0 .6 .6 .39 .39 0 0 0 0-.6 .39 .39 0 0 0-.6 .3M233.9 197.3l-.1 1.1-.5 .1M233.9 197.5a.4 .4 0 0 0-.6-.1 .4 .4 0 0 0 0 .6 .4 .4 0 0 0 .6 0M234.3 198l.1 .1M234.9 197.3h.4M235.3 196.9l-.3 .2v1"/>
<path d="M235.6 198h.1M236.2 196.8v1.3M237.9 196.9v.3l.7 .4a.41 .41 0 0 1-.4 .5 .41 .41 0 0 1-.4-.6l.8-.4-.1-.2zM239.1 196.9a.57 .57 0 0 1 .7 .5 .57 .57 0 0 1-.7 .6l-.1-.5zM240.2 197.9l.1 .1M241.5 196.9l-.1-.1a.57 .57 0 0 0-.6 .6 .57 .57 0 0 0 .5 .6 .39 .39 0 0 0 0-.7 .39 .39 0 0 0-.5 .3M242.1 196.8a.61 .61 0 0 1 .8 .5 .61 .61 0 0 1-.5 .7l-.4-.2zM255.4 189.2v.6h.5a.44 .44 0 0 1 0-.6 .44 .44 0 0 1 .6 0 .44 .44 0 0 1-.1 .7M255.4 190.4v.6h.5a.44 .44 0 0 1 0-.6 .44 .44 0 0 1 .6 0 .44 .44 0 0 1-.1 .7M255.4 192.8v-.7l.5 .3a.41 .41 0 0 1 .6-.3 .41 .41 0 0 1-.1 .7M255.5 193.4v.5l.2 .1 .6-.8a.41 .41 0 0 1 .4 .5 .41 .41 0 0 1-.6 .3l-.3-.7zM256.6 191.5l-.1 .1"/>
<path d="M257.3 192.3h.1M257.6 192.2h.9M257.8 191.8a.39 .39 0 0 1 0-.6 .39 .39 0 0 1 .6 0 .39 .39 0 0 1-.1 .6M258.5 192.8h-1.3M258.9 191.8h-1.3M258.9 199.9v.9l-.8-.6h1.3M259.4 198.8v.8l-1.1-.7-.2 .4 .3 .3M227.7 205.3v-.6l.5 .3a.42 .42 0 0 1 .7-.3 .42 .42 0 0 1-.2 .7M227.7 203.6a.63 .63 0 0 1 .8-.2 .63 .63 0 0 1 .4 .7 .63 .63 0 0 1-.8 .2 .63 .63 0 0 1-.4-.7zM227.8 207.7v.6h.4a.51 .51 0 0 1 .1-.6 .51 .51 0 0 1 .6 0l.1 .4-.2 .3-.4-.2-.2-.5zM227.9 213.4h.1M228.2 211l1.1 .1 .1 .5"/>
<path d="M228.2 213.3h.9M228.3 213.6l.3 .5M228.3 214.1h.8M228.4 211a.4 .4 0 0 0-.1 .6 .4 .4 0 0 0 .6 0 .4 .4 0 0 0 0-.6M228.9 209.9a.39 .39 0 0 1 .1 .6 .39 .39 0 0 1-.6 0 .39 .39 0 0 1 0-.6l.2 .7M228.9 212.1a.4 .4 0 0 1 .1 .6 .4 .4 0 0 1-.6 .1 .4 .4 0 0 1 0-.6M228.9 205.9v.1M229 207l-1.3-.6v.8M229.1 212.1l-1.3 .1M239.8 211v.9M240.2 211l-.2 .1-.2 .3M240.5 210.7h.1"/>
<path d="M240.6 211v.9M241.7 211.2a.39 .39 0 0 0-.5-.1 .39 .39 0 0 0 0 .6 .39 .39 0 0 0 .5 0M241.7 210.6v1.3M242.9 211l-.1 1.2h-.5M242.9 211.2a.4 .4 0 0 0-.6 0 .4 .4 0 0 0 0 .5 .4 .4 0 0 0 .6 0M243.3 211.4h.7a.42 .42 0 0 0-.6-.2 .42 .42 0 0 0 0 .7 .42 .42 0 0 0 .6-.2M245.6 210.7v.3a.5 .5 0 0 1 .6 .2 .5 .5 0 0 1 0 .6l-.4 .1-.3-.3 .2-.4 .6-.3-.3-.3zM247.4 210.8l-.1-.1a.57 .57 0 0 0-.6 .5 .57 .57 0 0 0 .6 .6 .38 .38 0 0 0 0-.6 .38 .38 0 0 0-.6 .2M247.9 211.8h.1M248.5 210.9l.3-.3 .4 .1v.4l-.7 .8h.8M249.8 210.7v.3l.7 .5a.4 .4 0 0 1-.5 .4 .4 .4 0 0 1-.3-.6l.7-.4v-.2zM258.2 206.5h.1"/>
<path d="M258.1 207h1.2M258.1 202.5v-.7l.5 .4a.42 .42 0 0 1 .7-.3 .42 .42 0 0 1-.2 .7M258.2 203.1v.6h.2l.5-.7a.4 .4 0 0 1 .5 .4 .4 .4 0 0 1-.6 .3l-.3-.6zM258.5 206.5h.8M258.5 206.1h1.3M258.7 206.1a.4 .4 0 0 1-.1-.6 .4 .4 0 0 1 .6 0 .4 .4 0 0 1 0 .6M259.3 201.3l-.1 .1"/>
<circle cx="141.9" cy="98.9" r=".41"/>
<circle cx="156.1" cy="98.7" r=".41"/>
<circle cx="156.1" cy="99.8" r=".41"/>
<circle cx="158.6" cy="98.7" r=".41"/>
<circle cx="158.6" cy="99.9" r=".41"/>
<circle cx="169.4" cy="98.5" r=".41"/>
<circle cx="169.4" cy="99.7" r=".41"/>
<circle cx="141.9" cy="100" r=".41"/>
</g>
<!-- layer: HGTS_11 -->
<g fill="none" stroke="#000" stroke-width=".26">
<path d="M292.4 113.4v1M292.9 113.8l-1 .1M309.8 112h.1M309.9 112v.1M311.1 110.8l.1 .3 .7-.2a.37 .37 0 0 1 0 .5 .37 .37 0 0 1-.4 .1l-.2-.3 .2-.5-.2-.2zM311.8 110a.51 .51 0 0 1 .7 .1 .51 .51 0 0 1-.1 .7l-.5-.3zM312.6 111.5l.7 .6h.3M312.9 108.8a.53 .53 0 0 1 .7 .2 .53 .53 0 0 1-.1 .7l-.5-.3-.2-.4zM313 110.1h.1M313 111.6l-.2 .3M313.4 110.7l.7 .8M313.7 111.7h.1"/>
<path d="M314 110.6v.7M314 111.1h.5M314.4 108.3l-.6 .6-.1-.9 .8 .8M107.6 144.1l.1 1M108.1 144.6h-.9M133.5 144.3v1M134 144.8h-1M135.3 153.1v1M135.8 153.6h-1M252.2 149.7l-.1 1.1-.4 .1M252.2 149.9a.4 .4 0 0 0-.6-.1 .4 .4 0 0 0 0 .6 .4 .4 0 0 0 .6-.1M252.7 150.4h.1"/>
<path d="M253.2 149.7h.4M253.7 149.2l-.3 .3v1M254 150.4h.1M254.5 149.2v1.3M256.2 149.3v.3a.51 .51 0 0 1 .6 .2 .51 .51 0 0 1 0 .6h-.5a.51 .51 0 0 1 0-.6 .51 .51 0 0 1 .5-.2v-.4zM257.5 149.2a.57 .57 0 0 1 .6 .6 .57 .57 0 0 1-.6 .6l-.2-.5zM258.6 150.3h.1M260 150h-.9l.6-.9v1.3M261.2 150h-.9l.6-.9v1.3M271.7 147.1v1M272.2 147.6h-1M293.3 142.1v.3a.51 .51 0 0 1 .6 .2 .51 .51 0 0 1 0 .6l-.4 .1-.3-.3 .2-.4 .6-.3-.1-.2z"/>
<path d="M294.6 142.1a.61 .61 0 0 1 .7 .4 .61 .61 0 0 1-.4 .7l-.4-.2zM295.6 143.1l.1 .1M296.2 142.3l.1-.3h.4l.3 .3-.8 .9h.8M297.4 142.3l.3-.3 .4 .2-.7 1h.8M111.6 170.8v1M112.1 171.3h-1M138.7 161.3l.1 1M139.2 161.8h-1M139.4 167.1v1M139.9 167.6h-1M224 169.3h1M224.5 168.8v1"/>
<path d="M266.3 170.1v1M266.8 170.6h-1M276.9 168.2l.1 1M277.4 168.6l-1 .1M292.6 173.5v1M293.1 174h-1M310.1 171.3h-.1M311.2 170l.1 .4a.55 .55 0 0 1 .9 .1l-.4 .4a.61 .61 0 0 1-.1-1l-.2-.1zM312 169.2a.53 .53 0 0 1 .7 .2 .53 .53 0 0 1-.1 .7l-.5-.3-.2-.4zM312.8 170.8l.6 .6h.4M313 168.6v-.4l.4-.1 .2 1.1 .5-.6M313.2 169.4h.1"/>
<path d="M313.2 170.9l-.2 .2M313.5 170l.8 .8M313.7 167.5a.52 .52 0 0 1 .7 .1 .52 .52 0 0 1 0 .7l-.5-.3zM314 171h-.1M314.2 169.9v.7M314.2 170.3l.5 .1M309.9 193.6h.1M310 193.6v.1M311.2 192.4l.1 .3 .7-.2a.37 .37 0 0 1 0 .5 .37 .37 0 0 1-.4 .1l-.1-.3 .1-.6-.1-.1zM311.9 191.6a.51 .51 0 0 1 .7 .1 .51 .51 0 0 1-.1 .7l-.5-.3zM312.7 193.1l.7 .6h.3M313 190.9l.1-.5h.3l.1 1.1 .5-.5"/>
<path d="M313.1 191.7h.1M313.1 193.2l-.2 .3M313.5 192.3l.7 .8M313.6 190.1v-.3l.8 .8M313.8 193.3h.1M314.1 192.2v.7M314.1 192.7h.5"/>
</g>
<!-- layer: VEGSPREAD -->
<g fill="none" stroke="#000" stroke-width=".26">
<path d="M85.7 139h-.5l-1.1 .9-.6 1.5-.3 1.9 .1 .8 .5 .9M89.3 132.8l-1.6 .8-1.4 1.6-.9 2.1-.3 2.4M95.6 128.4h-1.5l-4.5 2.9-1 2.4M98.9 127.8l1-1.2 1.9-.4 3.7 .5 1.7 2.3M99.8 127.1l-1.6-.1-2.3 .5-1.3 1.5M105.5 127.5l3.2-.1a6 6 0 0 1 5 3.2l1.4 2.3 .3 1M114.8 132.9l1.8 .4 .9 .6 2.2 1.9 .4 1.1a7.8 7.8 0 0 1 .9 4M120.3 139.6l1.2 .6a7.3 7.3 0 0 1 .6 7.4l-.7 .6M84.2 144.2l-.5 .5a6.7 6.7 0 0 0 1.4 7.2M85.4 150.7a4.9 4.9 0 0 0 1.8 6.6M87 156.4l.1 .6a3.1 3.1 0 0 0 3.1 3.3M89.8 159.9a4.1 4.1 0 0 0 4.1 2.9"/>
<path d="M119 155l.2 1.1-.2 1.4-1.1 1.5-3.8 2.8-2.2 .3M122 147.4l.5 .9a8.7 8.7 0 0 1-2 6.3l-.6 .4h-1.7l-.5-.6M270 159.5l1.4 .8M271.9 158.2l1.6 1.3M274.5 157.4l1.4 1.3M275.2 148.2l1.5 .6M275.4 150.4l2 .5M276.1 145l.1 1.7-1.4-.9M276.4 152.9l1.9 .3M277.9 146.7l-.3 1.6M279.7 148.1l-.7 1.9M279.9 158.7l-2.2 .6"/>
<path d="M281.2 150.3l-.7 1.7M282 158.5a3.1 3.1 0 0 0-.6 3.2l.5 1.3 .8 1.2M283.2 154.6a2.25 2.25 0 0 0-1.7 1.8l-.2 1.4 .4 1.3M285.1 160l4.1 1.5M285.9 149.9a5.1 5.1 0 0 0-3.2 5.2M286.1 150.8l.3 1.9M287.6 153.3l-2.4 2M288.2 149l.2 2.1M288.2 154.3l1.9 .2M289.7 152.3h2.1M290.2 148.1v1.7M290.6 146.6h-1.1l-3.4 2.2-.8 1.8"/>
<path d="M291.2 159.3l-1.7 .9M292.4 147l-.5 1.6 1.6-.6M292.5 150.3l-1.6 .1M293.1 146.2l.7-.9 1.5-.4 2.7 .4 1.3 1.8M293.7 145.6l-1.2-.1-1.7 .5-.9 1M298 145.9a5.2 5.2 0 0 1 6.1 2.4l1.1 1.7 .3 .8M305 150l1.4 .3a6.4 6.4 0 0 1 3.3 5.6M309.1 155l.9 .5a5.5 5.5 0 0 1 .5 5.5l-.6 .4M93.9 162.1l.1 .7a4.4 4.4 0 0 0 5.9 1.7M99.2 163.8l.9 1.3a8 8 0 0 0 7.7-.6M112.8 162l-.1 .6-.6 .9a6.6 6.6 0 0 1-6 .8M267.9 160.7l1.6 .5-1.3 1"/>
<path d="M271.6 161.2l-1 1.4M273.9 161.3l-1.1 1.7M276.4 161.1l-.9 1.7M280.3 173.4l.9-1.4 .6 1.5M280.8 167.6l-1.7 1.2M280.8 165.1l-1.6 1M281 169.8l-1.3 1.1M281.9 170l1 1.3M282.6 167.8l1.4 1.6M282.8 160.3l-.1 2M282.9 163.3a3.7 3.7 0 0 0 1.4 5M283.2 165.4l1.4 1.4"/>
<path d="M284.1 167.6l.1 .5a2.26 2.26 0 0 0 2.3 2.4M286.3 170.2a3.1 3.1 0 0 0 3 2.2M288.4 162.4l.5 1.9M289.3 171.9l.1 .5a3.3 3.3 0 0 0 4.4 1.3M290.8 163.2l.7 2M293 163.7l.6 1.6M293.3 173.2l.6 1a6.1 6.1 0 0 0 5.8-.6M293.5 160.8l-1.9 .7M295 162.4l-1.6 .5M296.7 164.1l-1.7 .1 1.1 1.3M303.5 171.8v.5a4.3 4.3 0 0 1-4.6 1.4l-.4-.2M308.1 166.6l.2 .8-.1 1-.9 1.2-2.8 2-1.7 .3"/>
<path d="M310.4 160.9a4 4 0 0 1-.1 3.5l-1 1.8-.5 .4h-1.2l-.4-.5"/>
</g>
<!-- layer: VEGE_01 -->
<g fill="none" stroke="#b88a5c" stroke-width=".26">
<path d="M102.4 146h.1M102.6 145.7h.1M102.6 146.2h.1M102.6 145.5h.1M102.6 146.5h.1M102.8 146h.1M102.8 145.8h.1M102.8 146.2h.1M103 146h.1M103 145.4h.1M103 146.6h.1M103.1 145.7h.1"/>
<path d="M103.1 146.3h.1M103.1 145.3h.1M103.1 146.7h.1M103.2 145.6h.1M103.2 146.3h.1M103.3 146h.1M103.5 145.5h.1M103.5 146.4h.1M103.5 146h.1M103.6 145.5h.1M103.6 146.5h.1M282.2 158.6h.1"/>
<path d="M282.4 158.4h.1M282.4 158.1h.1M282.5 158.8h.1M282.6 158.3h.1M282.6 159h.1M282.6 158.6h.1M282.7 158.8h.1M282.8 158.5h.1M282.8 158.1h.1M282.9 158.5h.1M282.9 158h.1M283 158.9h.1"/>
<path d="M283 158.5h.1M283.1 158.9h.1M283.2 158.5h.1M283.3 158.4h.1M295.7 159.8h.1M295.9 159.5h.1M295.9 159.3h.1M296.1 159.5h.1M296.1 159.6h.1M296.1 159.8h.1M296.2 159.8h.1M296.3 159.8h.1"/>
<path d="M296.3 159.4h.1M296.5 159.3h.1M296.7 159.8h.1M295.9 160.1h.1M296 160.3h.1M296.1 160.1h.1M296.1 160h.1M296.3 160.2h.1M296.5 160.3h.1"/>
</g>
<g fill="none" stroke="#000" stroke-width=".26">
<path d="M108.8 147.3h-.9l.5-.9 .1 1.3M110.2 147.1l.6-.2 .1 .8M110.2 146.4v1.3M111.3 146.4h.1M111.4 146.8v.8M112.5 146.8v1.1l-.5 .1M112.5 147a.4 .4 0 0 0-.6-.1 .4 .4 0 0 0 0 .6 .4 .4 0 0 0 .6-.1M112.9 147l.6-.2 .1 .8M112.9 146.4v1.2M280.4 160v.4a.52 .52 0 0 1 .6 .1 .52 .52 0 0 1 0 .6h-.6a.51 .51 0 0 1 0-.6 .51 .51 0 0 1 .6-.1v-.4zM282.6 159.9v1.3M283.7 159.9h.1"/>
<path d="M285.3 159.9v1.2M282.6 160.6l.3-.3 .3 .1v.7M283.8 160.3v.8M284.9 160.3v1.1l-.5 .1M284.9 160.5a.4 .4 0 0 0-.6-.1 .4 .4 0 0 0 0 .6 .4 .4 0 0 0 .6-.1M285.3 160.5l.3-.2h.3l.1 .8"/>
<circle cx="103.1" cy="146" r="1.26"/>
<circle cx="282.8" cy="158.5" r=".75"/>
<circle cx="296.2" cy="159.8" r="1.01"/>
</g>
<g font-size="7.5">
<text x="367.5" y="189.3" transform="rotate(-90 367.5 189.3)">CARRINGTON ROAD</text>
<text x="37.8" y="233.3">Site Plan</text>
</g>
<g font-size="4.5">
<text x="37.6" y="240.8">No.</text>
<text x="37.6" y="245.8">Lot.</text>
<text x="49.4" y="240.8">: 62</text>
<text x="49.4" y="245.8">: 2</text>
<text x="37.6" y="250.9">DP</text>
<text x="49.4" y="250.9">: 505035</text>
<text x="37.8" y="255.9">AREA : 227.6m² (By Title)</text>
<text x="49.9" y="260.9">: 231.3m² (By Calc)</text>
<text x="28.4" y="283.6">MR J &amp; MRS K SWINBURN</text>
<text x="143.6" y="283.6">62 CARRINGTON ROAD RANDWICK NSW 2031</text>
<text x="293.4" y="283.9">1: 200</text>
<text x="322.2" y="283.9">2 OF 8</text>
<text x="354.4" y="283.8">7825</text>
<text x="377.6" y="283.8">G</text>
</g>
<g font-size="4.4">
<text x="119.9" y="176.4">No</text>
<text x="174.3" y="177.1">Paling fence</text>
<text x="251.2" y="177.8">Concrete block fence</text>
</g>
<text font-size="3.2" x="366.2" y="283.8">/17</text>
<g font-size="3.1">
<text x="313" y="140.8" transform="rotate(-1 313 140.8)">Bench Mark</text>
<text x="313.3" y="144.7" transform="rotate(-1 313.3 144.7)">Cut in top of Kerb</text>
<text x="313.3" y="148.6" transform="rotate(-1 313.3 148.6)">RL 80.15 (AHD)</text>
</g>
<g font-size="3">
<text x="205" y="142.6">34.42</text>
<text x="279.1" y="142.8">3.82</text>
<text x="99.4" y="159.9" transform="rotate(-91 99.4 159.9)">5.97</text>
<text x="294.9" y="159.5" transform="rotate(-91 294.9 159.5)">5.480</text>
<text x="294.9" y="172" transform="rotate(-91 294.9 172)">.635</text>
<text x="184.5" y="177.3">38.230</text>
</g>
<g font-size="2.6">
<text x="397.1" y="14.5">M.N.</text>
<text x="388.2" y="21.2">T.N.</text>
<text x="253.9" y="62">9.245 Proposed Approx.</text>
<text x="278.3" y="70.6">3.820</text>
<text x="275.7" y="77.4">(By Survey)</text>
<text x="277.9" y="74.4">Existing</text>
<text x="201.7" y="87.3">Single Storey</text>
<text x="200" y="90.4">Semi - Detached</text>
<text x="201.6" y="93.6">Brick Cottage</text>
<text x="203.9" y="96.9">(Tile Roof)</text>
<text x="206" y="100">No.58</text>
<text x="313.4" y="107.1" transform="rotate(-90 313.4 107.1)">Approx. 57m to</text>
<text x="316.4" y="107.2" transform="rotate(-90 316.4 107.2)">Frenchmans Road.</text>
<text x="207.3" y="128.9">0ne &amp; Two Storey</text>
<text x="209.9" y="131.8">Brick Cottage</text>
<text x="209.9" y="134.7">Semi Detached</text>
<text x="212.5" y="137.7">(Tile Roof)</text>
<text x="103.8" y="141.7">Fibro</text>
<text x="214.2" y="140.6">No.60</text>
<text x="279.4" y="147.1">Path</text>
<text x="118" y="154.5">Paving</text>
<text x="165" y="160.1">Proposed First Floor</text>
<text x="279.4" y="161.3">Grass</text>
<text x="165.1" y="163.1">Addition</text>
<text x="105.8" y="168.3" transform="rotate(-91 105.8 168.3)">Garden</text>
<text x="108.8" y="168.2" transform="rotate(-91 108.8 168.2)">Shed</text>
<text x="119" y="170.2">Grass</text>
<text x="308" y="170.8" transform="rotate(-90 308 170.8)">Concrete Pathway</text>
<text x="58.6" y="180" transform="rotate(-90 58.6 180)">1.150 Existing</text>
<text x="61.5" y="177.7" transform="rotate(-90 61.5 177.7)">&amp; Proposed</text>
<text x="64.5" y="177.6" transform="rotate(-90 64.5 177.6)">(By Survey)</text>
<text x="214.2" y="179.6">Line of Existing Residence</text>
<text x="323" y="176.1" transform="rotate(-90 323 176.1)">Existing</text>
<text x="326" y="178.3" transform="rotate(-90 326 178.3)">(By Survey)</text>
<text x="138.3" y="182">Brick Garage</text>
<text x="214.3" y="182.5">Shown Dashed</text>
<text x="320.1" y="181.8" transform="rotate(-90 320.1 181.8)">0.880 To 0.890</text>
<text x="337.5" y="181.8" transform="rotate(-90 337.5 181.8)">0.900 To 0.910</text>
<text x="340.4" y="182.2" transform="rotate(-90 340.4 182.2)">Proposed Approx.</text>
<text x="186.8" y="202.3">(Metal Roof)</text>
<text x="208.7" y="202.9">Brick Cottage</text>
<text x="210" y="199.7">One Storey</text>
<text x="211" y="206.2">(Tile Roof)</text>
<text x="213.1" y="209.4">No.64</text>
<text x="19.8" y="283.8">FOR:</text>
<text x="137.4" y="283.6">AT:</text>
<text x="283.1" y="283.9">SCALE:</text>
<text x="311.6" y="283.9">SHEET:</text>
<text x="340.9" y="283.9">JOB NO:</text>
</g>
<g font-size="2.4">
<text x="150.8" y="95.6" transform="rotate(-91 150.8 95.6)">Patio</text>
<text x="269.7" y="103" transform="rotate(-91 269.7 103)">Porch</text>
<text x="255.3" y="206.5" transform="rotate(-91 255.3 206.5)">Porch</text>
</g>
</svg>
